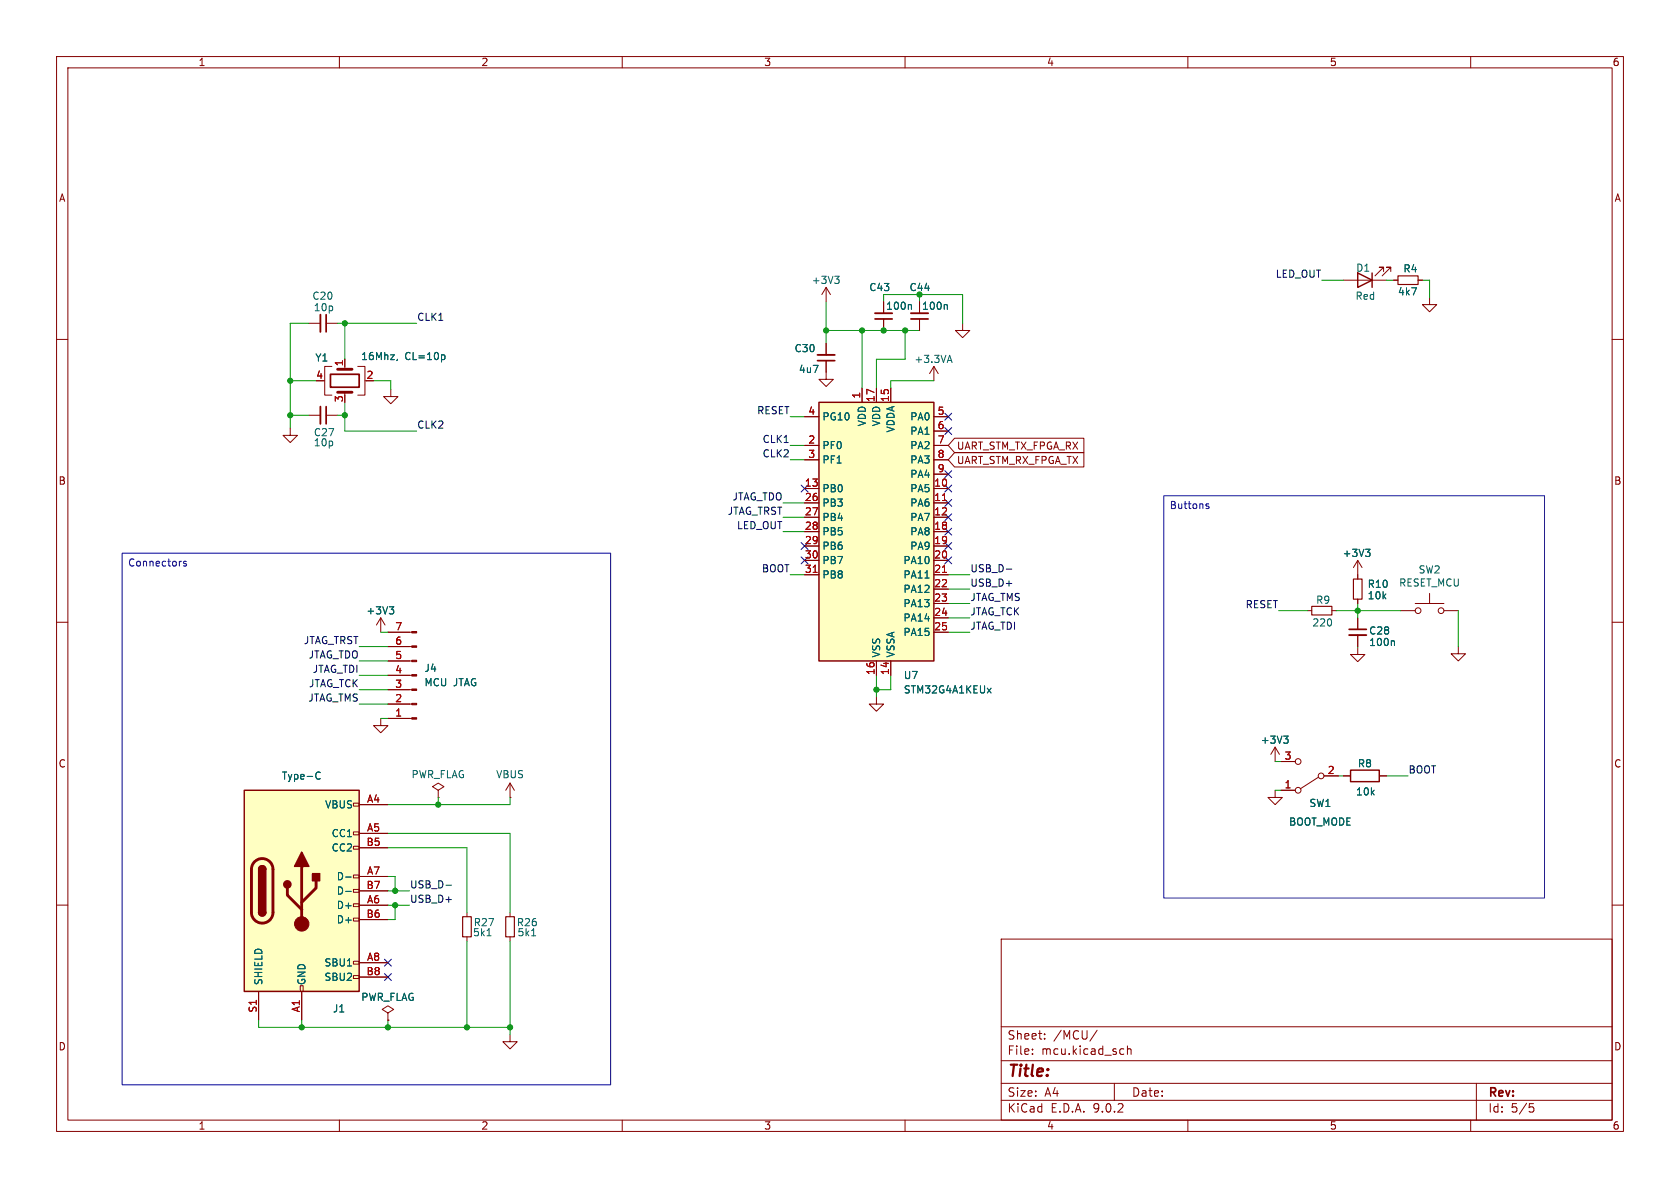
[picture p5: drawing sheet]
<svg xmlns="http://www.w3.org/2000/svg" width="297mm" height="210mm" viewBox="0 0 297 210" stroke-linecap="round" stroke-linejoin="round" font-family="sans-serif">
<g fill="none" stroke="#840000" stroke-width=".18">
<path d="M10 10h277v190h-277zM12 12h273v186h-273zM60 10v2M110 10v2M160 10v2M210 10v2M260 10v2M146 50.8v2.5M146 50.8l-.7 1.3M146 50.8l.8 1.3M170.2 57.2v1.2h1.2l-1.2 1.3-1.3-1.3h1.3M237.5 49.5h7.6"/>
<path d="M244.6 48v-.8h-.8h.8l-1.5 1.6M245.9 48v-.8h-.8h.8l-1.6 1.6M246.4 49.5h.7M250.7 49.5h.8M252.7 52.6v1.2h1.3l-1.3 1.3-1.2-1.3h1.2M10 60h2M146 63.8v3.3h1.3l-1.3 1.2-1.2-1.2h1.2M146 60.7v2M165.1 64.8l-.8 1.2M165.1 64.8l.8 1.2M165.1 64.8v2.5M285 60h2"/>
<path d="M10 110h2M67.3 109.2l-.8 1.3M67.3 109.2l.8 1.3M67.3 109.2v2.6M240 109.2v2.1M240 112.3v2M257.8 114.3v1.3h1.3l-1.3 1.2-1.3-1.2h1.3M285 110h2M67.3 127v1.3h1.3l-1.3 1.2-1.3-1.2h1.3M77.5 139.7l1-.6-1-.7-1 .7 1 .6v1.3M77.5 141h.1M10 160h2"/>
<path d="M177 166h108v32h-108zM285 160h2M60 198v2M110 198v2M160 198v2M177 194.5h108M177 191.5h108M177 187.5h108M177 181.5h108M182.5 186.3v.1M182.5 185.5v.1M184.7 183.6v.1"/>
<path d="M184.7 182.8v.1M194 182.1l-1.3 2M197 191.5v3M198.2 185.4l.5 .1M198.7 186.3l-.5 .1M199.3 185.5l.2-.1 .4 .1 .1 .9M199.3 184.9v1.5M210 198v2M260 198v2M261 191.5v6.5M270.4 195.1h.7M270.5 195.7h.4l.3 .3-.2 .5-.5 .1"/>
</g>
<path d="M144.5 63.8h3.1M238.5 111.3h3.1" fill="none" stroke="#840000" stroke-width=".3"/>
<path d="M144.5 62.7h3.1M238.5 112.3h3.1" fill="none" stroke="#840000" stroke-width=".33"/>
<path d="M147.6 48.8h.7l-.4 .5M148.1 49.3l.2 .3v.3l-.2 .2M167.6 63.7h.6M167.9 62.8l.4 1.3M68.8 107.3h.8l-.4 .4M69.4 107.7l.2 .3v.3l-.2 .2M246.3 113.3l.2 .2v.6" fill="none" stroke="#006464" stroke-width=".18"/>
<path d="M247.1 48.8h3.6v1.5h-3.6z" fill="none" stroke="#840000" stroke-width=".2"/>
<path d="M240 48.3l2.6 1.2-2.6 1.3zM242.6 48.3v2.5" fill="none" stroke="#840000" stroke-width=".25"/>
<path d="M43.2 139.7h20.3v35.6h-20.3z" fill="#ffffc2"/>
<g fill="none" stroke="#840000" stroke-width=".18">
<path d="M156.2 56.4v2M162.6 56.4v2M54.6 73.4h2M57.1 67.3h.3M57.7 73.4h2M58.7 64.8h-1.3v5.1h1.3M61 63.5v1.3M61 69.3v.6M63.2 64.8h1.3v5.1h-1.3M69.1 68.8v1.3h1.3l-1.3 1.3-1.3-1.3h1.3M90.2 138.4l-.8 1.3M90.2 138.4l.7 1.3"/>
<path d="M90.2 138.4v2.6M154.9 123.2v1.3h1.3l-1.3 1.2-1.2-1.2h1.2M62.5 142h1v.5h-1zM62.5 147.1h1v.5h-1zM62.5 149.6h1v.5h-1zM62.5 154.7h1v.5h-1zM62.5 157.2h1v.5h-1zM62.5 159.8h1v.5h-1zM63.5 142.2h5.1M63.5 147.3h5.1M63.5 149.9h5.1M63.5 154.9h5.1"/>
<path d="M63.5 157.5h5.1M90.2 141h.1M45.7 175.3v5M53.1 174.2h.5v1.1h-.5zM53.3 175.3v5M62.5 162.3h1v.5h-1zM62.5 169.9h1v.5h-1zM62.5 172.5h1v.5h-1zM63.5 160h5.1M63.5 162.6h5.1M63.5 170.2h5.1M63.5 172.7h5.1"/>
<path d="M90.2 161.3v.8M90.2 165.6v.8"/>
</g>
<path d="M43.2 139.7h20.3v35.6h-20.3zM45.7 153.7a.64 .64 0 0 1 .7-.7 .64 .64 0 0 1 .6 .7M45.7 161.3a.64 .64 0 0 0 .7 .6 .64 .64 0 0 0 .6-.6" fill="none" stroke="#840000" stroke-width=".25"/>
<path d="M59.7 65.3h2.5M59.7 69.3h2.5M45 152.3a1.9 1.9 0 0 1 2.1-.4 1.9 1.9 0 0 1 1.2 1.8v7.6a1.91 1.91 0 0 1-1.9 1.9 1.91 1.91 0 0 1-2-1.9l.1-7.8 .1-.6zM50.8 157v1.2l2.5 2.6M53.3 153.2v10.1M55.9 155.7v1.3l-2.6 2.5" fill="none" stroke="#840000" stroke-width=".51"/>
<g fill="#840000" stroke="#840000" stroke-width=".25">
<path d="M45.7 153.7h1.3v7.6h-1.3z"/>
<path d="M45.9 153.2a.64 .64 0 0 1 .7-.1 .64 .64 0 0 1 .4 .6h-1.3z"/>
<path d="M45.7 161.3h1.3a.64 .64 0 0 1-.6 .6 .64 .64 0 0 1-.7-.6z"/>
<path d="M53.3 150.6l1.3 2.6h-2.5z"/>
<path d="M55.2 154.4h1.3v1.3h-1.3z"/>
<circle cx="50.8" cy="156.3" r=".63"/>
</g>
<circle cx="53.3" cy="163.3" r="1.27" fill="#840000" stroke="#840000" stroke-width=".18"/>
<path d="M160.9 53.8l.2 .2v.7M167.3 53.8l.2 .2v.7M70.3 63.5l-.2 .3M78.2 62.7l.3 .1 .2 .2-.1 .5-.4 .1M56.1 136.5h.3l.2 .1M56.6 137.6l-.2 .1h-.3M61.1 155h1M61.1 157.6h1M94 165.4h.7" fill="none" stroke="#006464" stroke-width=".18"/>
<path d="M154.7 56.4h3M161 56.4h3.1M57.7 71.9v3M58.4 66.2h5.1v2.3h-5.1z" fill="none" stroke="#840000" stroke-width=".3"/>
<path d="M154.7 55.4h3M161 55.4h3.1M56.6 71.9v3" fill="none" stroke="#840000" stroke-width=".33"/>
<path d="M89.4 162.1h1.5v3.5h-1.5z" fill="none" stroke="#840000" stroke-width=".2"/>
<path d="M144.8 71.1h20.3v45.7h-20.3z" fill="#ffffc2"/>
<path d="M144.8 71.1h20.3v45.7h-20.3zM238.8 136.1h5v2.1h-5z" fill="none" stroke="#840000" stroke-width=".25"/>
<g fill="none" stroke="#840000" stroke-width=".18">
<path d="M54.6 57.2h2M57.7 57.2h2M156.2 56.4v2M162.6 56.4v2M246.4 49.5h.7M250.7 49.5h.8M51.3 75.7v1.3h1.3l-1.3 1.2-1.3-1.2h1.3M61 63.5v1.3M142.2 73.7h2.6M142.2 78.7h2.6M146 60.7v2M146 63.8v2"/>
<path d="M152.4 68.6v2.5M154.9 68.6v2.5M157.5 68.6v2.5M165.1 73.7h2.5M165.1 78.7h2.5M165.1 76.2h2.5M168.8 77.5h22.8v2.5h-22.8l-1.2-1.3zM142.2 81.3h2.6M142.2 86.4h2.6M142.2 88.9h2.6M142.2 91.4h2.6M142.2 94h2.6"/>
<path d="M142.2 96.5h2.6M142.2 99.1h2.6M165.1 81.3h2.5M165.1 86.4h2.5M165.1 88.9h2.5M165.1 91.4h2.5M165.1 94h2.5M165.1 96.5h2.5M165.1 99.1h2.5M165.1 83.8h2.5M168.8 80h22.8v2.6h-22.8l-1.2-1.3zM240 99.1v3.3"/>
<path d="M240 99.1l-.7 1.2M240 99.1l.8 1.2M68.6 111.8h4.2M68.6 119.4h4.2M68.6 116.8h4.2M68.6 114.3h4.2M142.2 101.6h2.6M154.9 116.8v2.6M157.5 116.8v2.6M165.1 101.6h2.5M165.1 104.1h2.5M165.1 106.7h2.5"/>
<path d="M165.1 109.2h2.5M165.1 111.8h2.5M231.1 108h.8M235.5 108h.7M240 114.4v1.3h1.3l-1.3 1.3-1.2-1.3h1.2M240 105.9v.8M240 109.2v2.1M240 112.3v2M247.6 108h2.6M250.2 106.7h5.1M252.7 104.9v1.8M255.3 108h2.5"/>
<path d="M68.6 127h4.2M68.6 124.5h4.2M68.6 121.9h4.2M225.4 139.7v1.3h1.3l-1.3 1.2-1.2-1.2h1.2M225.4 132.1l-.7 1.3M225.4 132.1l.8 1.3M225.4 132.1v2.5M226.4 139.7h2.6M226.4 134.6h2.6M233 137.4l-3.1 2M234.1 137.2h2.5M237.5 137.2h1.3"/>
<path d="M243.8 137.2h1.3M63.5 142.2h5.1M63.5 147.3h5.1M63.5 149.9h5.1M63.5 154.9h5.1M63.5 157.5h5.1M45.7 175.3v5M53.3 175.3v5M63.5 160h5.1M63.5 162.6h5.1M63.5 170.2h5.1M63.5 172.7h5.1"/>
<path d="M68.6 179.1l1-.7-1-.6-1 .6 1 .7v1.2M82.5 161.3v.8M82.5 165.6v.8M68.6 180.3h.1M90.2 182.9v1.3h1.2l-1.2 1.2-1.3-1.2h1.3"/>
<circle cx="250.7" cy="108" r=".51"/>
<circle cx="254.8" cy="108" r=".51"/>
<circle cx="229.5" cy="134.6" r=".51"/>
<circle cx="229.5" cy="139.7" r=".51"/>
<circle cx="233.6" cy="137.2" r=".51"/>
</g>
<path d="M166.6 88.5h.7M143.8 101.2h.7M166.6 101.2h.7" fill="none" stroke="#a90000" stroke-width=".18"/>
<g fill="none" stroke="#006464" stroke-width=".18">
<path d="M160.9 53.8l.2 .2v.7M167.3 53.8l.2 .2v.7M70.3 63.5l-.2 .3M78.2 62.7l.3 .1 .2 .2-.1 .5-.4 .1M241.4 97.1h.8l-.4 .5M242 97.6l.2 .2v.3l-.2 .3M68.8 107.3h.8l-.4 .4M69.4 107.7l.2 .3v.3l-.2 .2M163.5 102.2h.7M246.3 113.3l.2 .2v.6M56.1 136.5h.3l.2 .1M56.6 137.6l-.2 .1h-.3"/>
<path d="M174.5 121.7l.7 .8M175.2 121.7l-.7 .8M226.9 130.1h.8l-.4 .5M227.5 130.6l.2 .2v.3l-.2 .3M61.1 155h1M61.1 157.6h1M86.1 165.4h.7"/>
</g>
<path d="M231.9 107.2h3.6v1.5h-3.6zM239.3 102.4h1.5v3.5h-1.5zM81.8 162.1h1.5v3.5h-1.5z" fill="none" stroke="#840000" stroke-width=".2"/>
<path d="M57.7 55.6v3.1" fill="none" stroke="#840000" stroke-width=".3"/>
<path d="M56.6 55.6v3.1" fill="none" stroke="#840000" stroke-width=".33"/>
<g fill="#840000" stroke="#840000" stroke-width=".18">
<path d="M72.8 126.9h.9v.2h-.9z"/>
<path d="M72.8 124.3h.9v.3h-.9z"/>
<path d="M72.8 121.8h.9v.2h-.9z"/>
<path d="M72.8 119.3h.9v.2h-.9z"/>
<path d="M72.8 116.7h.9v.3h-.9z"/>
<path d="M72.8 114.2h.9v.2h-.9z"/>
<path d="M72.8 111.6h.9v.3h-.9z"/>
</g>
<path d="M177.9 100.6h1M78.8 156.5h1" fill="none" stroke="#0f0f0f" stroke-width=".18"/>
<g fill="none" stroke="#009600" stroke-width=".18">
<path d="M54.6 57.2h-3.3v18.5M59.7 57.2h14M61 57.2v6.3M146 53.3v7.4M146 58.4h16.6M152.4 58.4v10.2M156.2 53.3v-1.2h14v5.1M160 58.4v5.1h-5.1v5.1M162.6 52.1v1.2M233.7 49.5h3.8M245.1 49.5h1.3M251.5 49.5h1.2v3.1"/>
<path d="M51.3 67.3h4.6M51.3 73.4h3.3M59.7 73.4h1.3M61 71.1v5.1h12.7M66 67.3h3.1v1.5M139.7 78.7h2.5M139.7 73.7h2.5M165.1 67.3h-7.6v1.3M138.4 88.9h3.8M138.4 91.4h3.8M138.4 94h3.8M139.7 81.3h2.5"/>
<path d="M63.5 119.4h5.1M63.5 116.8h5.1M63.5 114.3h5.1M67.3 111.8h1.3M139.7 101.6h2.5M154.9 119.4v3.8M157.5 119.4v2.5h-2.6M167.6 101.6h3.8M167.6 111.8h3.8M167.6 109.2h3.8M167.6 106.7h3.8M167.6 104.1h3.8"/>
<path d="M226.1 108h5M236.2 108h11.4M240 106.7v2.5M240 114.3v.1M257.8 108v6.3M63.5 124.5h5.1M63.5 121.9h5.1M67.3 127h1.3M225.4 134.6h1M225.4 139.7h1M236.6 137.2h.9M245.1 137.2h3.8"/>
<path d="M68.6 149.9h13.9v11.4M68.6 147.3h21.6v14M68.6 154.9h1.2v2.6M68.6 157.5h3.8M77.5 141v1.2M90.2 141v1.2h-21.6M68.6 160h3.8M69.8 160v2.6h-1.2M82.5 166.4v15.2M90.2 166.4v16.5M45.7 180.3v1.3h44.5M53.3 180.3v1.3"/>
<path d="M68.6 180.3v1.3"/>
</g>
<g fill="none" stroke="#000084" stroke-width=".18">
<path d="M167 75.6l1.2 1.2M167 73.1l1.2 1.2M168.2 75.6l-1.2 1.2M168.2 73.1l-1.2 1.2M141.6 98.5l1.2 1.2M141.6 95.9l1.2 1.2M141.6 85.8l1.2 1.2M142.8 95.9l-1.2 1.2M142.8 98.5l-1.2 1.2M142.8 85.8l-1.2 1.2M167 93.4l1.2 1.2M167 83.2l1.2 1.2"/>
<path d="M167 98.5l1.2 1.2M167 85.8l1.2 1.2M167 90.8l1.2 1.2M167 95.9l1.2 1.2M167 88.3l1.2 1.2M168.2 93.4l-1.2 1.2M168.2 83.2l-1.2 1.2M168.2 98.5l-1.2 1.2M168.2 85.8l-1.2 1.2M168.2 90.8l-1.2 1.2M168.2 95.9l-1.2 1.2M168.2 88.3l-1.2 1.2"/>
<path d="M68 169.6l1.2 1.2M68 172.1l1.2 1.2M69.2 169.6l-1.2 1.2M69.2 172.1l-1.2 1.2"/>
</g>
<path d="M21.6 97.8h86.3v94h-86.3zM32.9 99.3l-.3-.1-.2 .2 .1 .2 .4 .1v.3h-.5M205.7 87.6h67.3v71.2h-67.3zM213.2 89.3l.5 .4-.1 .2-.4-.1M213.7 89.1h-.3l-.2 .1" fill="none" stroke="#0000c2" stroke-width=".18"/>
<g fill="#009600" stroke="#009600" stroke-width=".18">
<circle cx="146" cy="58.4" r=".46"/>
<circle cx="156.2" cy="58.4" r=".46"/>
<circle cx="152.4" cy="58.4" r=".46"/>
<circle cx="160" cy="58.4" r=".46"/>
<circle cx="82.5" cy="181.6" r=".46"/>
<circle cx="53.3" cy="181.6" r=".46"/>
<circle cx="68.6" cy="181.6" r=".46"/>
<circle cx="69.8" cy="160" r=".46"/>
<circle cx="77.5" cy="142.2" r=".46"/>
<circle cx="61" cy="57.2" r=".46"/>
<circle cx="61" cy="73.4" r=".46"/>
<circle cx="51.3" cy="67.3" r=".46"/>
<circle cx="51.3" cy="73.4" r=".46"/>
<circle cx="162.6" cy="52.1" r=".46"/>
<circle cx="90.2" cy="181.6" r=".46"/>
<circle cx="69.8" cy="157.5" r=".46"/>
<circle cx="154.9" cy="121.9" r=".46"/>
<circle cx="240" cy="108" r=".46"/>
</g>
<text font-size="2.8" fill="#840000" x="178" y="190.9">Title:</text>
<g font-size="2.1" fill="#840000">
<text x="178" y="184">Sheet:</text>
<text x="186.2" y="184">/MCU/</text>
<text x="178" y="186.7">File:</text>
<text x="184.1" y="186.7">mcu.kicad_sch</text>
<text x="178" y="196.9">KiCad</text>
<text x="178" y="194.1">Size:</text>
<text x="184.7" y="194.1">A4</text>
<text x="185.7" y="196.9">E.D.A.</text>
<text x="193.3" y="196.9">9.0.2</text>
<text x="200" y="194.1">Date:</text>
<text x="263" y="194.3">Rev:</text>
<text x="263" y="196.9">Id:</text>
<text x="267.1" y="196.9">5/5</text>
</g>
<g font-size="1.8" fill="#840000">
<text x="35" y="11.9">1</text>
<text x="85" y="11.9">2</text>
<text x="135" y="11.9">3</text>
<text x="185" y="11.9">4</text>
<text x="235" y="11.9">5</text>
<text x="285" y="11.9">6</text>
<text x="10.3" y="35.9">A</text>
<text x="285.3" y="35.9">A</text>
<text x="156.6" y="55">100n</text>
<text x="162.9" y="55">100n</text>
<text x="169.1" y="79.7">UART_STM_TX_FPGA_RX</text>
<text x="169.1" y="82.2">UART_STM_RX_FPGA_TX</text>
<text x="10.3" y="85.9">B</text>
<text x="285.3" y="85.9">B</text>
<text x="10.3" y="135.9">C</text>
<text x="285.3" y="135.9">C</text>
<text x="10.3" y="185.9">D</text>
<text x="285.3" y="185.9">D</text>
<text x="35" y="199.9">1</text>
<text x="85" y="199.9">2</text>
<text x="135" y="199.9">3</text>
<text x="185" y="199.9">4</text>
<text x="235" y="199.9">5</text>
<text x="285" y="199.9">6</text>
</g>
<g font-size="1.8" fill="#006464">
<text x="55.1" y="53.2">C20</text>
<text x="143.4" y="50.4">+3V3</text>
<text x="153.6" y="51.7">C43</text>
<text x="160.7" y="51.7">C44</text>
<text x="239.5" y="53.2">Red</text>
<text x="239.7" y="48.2">D1</text>
<text x="247" y="52.4">4k7</text>
<text x="248" y="48.4">R4</text>
<text x="55.4" y="55.2">10p</text>
<text x="55.6" y="64.1">Y1</text>
<text x="63.7" y="63.9">16Mhz,</text>
<text x="71.6" y="63.9">CL=10p</text>
<text x="140.4" y="62.5">C30</text>
<text x="161.6" y="64.4">+3.3VA</text>
<text x="141.1" y="66.1">4u7</text>
<text x="55.4" y="77.3">C27</text>
<text x="145.3" y="74.5">PG10</text>
<text x="153.3" y="75.5" transform="rotate(-90 153.3 75.5)">VDD</text>
<text x="155.8" y="75.5" transform="rotate(-90 155.8 75.5)">VDD</text>
<text x="158.3" y="76.5" transform="rotate(-90 158.3 76.5)">VDDA</text>
<text x="160.8" y="74.5">PA0</text>
<text x="160.8" y="77.1">PA1</text>
<text x="55.4" y="79.1">10p</text>
<text x="145.3" y="79.6">PF0</text>
<text x="145.3" y="82.1">PF1</text>
<text x="160.8" y="79.6">PA2</text>
<text x="160.8" y="82.1">PA3</text>
<text x="145.3" y="87.2">PB0</text>
<text x="145.3" y="89.8">PB3</text>
<text x="160.8" y="84.7">PA4</text>
<text x="160.8" y="87.2">PA5</text>
<text x="160.8" y="89.8">PA6</text>
<text x="145.3" y="92.3">PB4</text>
<text x="145.3" y="94.8">PB5</text>
<text x="160.8" y="92.3">PA7</text>
<text x="160.8" y="94.8">PA8</text>
<text x="145.3" y="97.4">PB6</text>
<text x="145.3" y="99.9">PB7</text>
<text x="159.6" y="99.9">PA10</text>
<text x="160.8" y="97.4">PA9</text>
<text x="237.3" y="98.7">+3V3</text>
<text x="250.7" y="101.6">SW2</text>
<text x="145.3" y="102.5">PB8</text>
<text x="159.6" y="102.5">PA11</text>
<text x="159.6" y="105">PA12</text>
<text x="159.6" y="107.5">PA13</text>
<text x="232.6" y="106.9">R9</text>
<text x="241.7" y="106.1">10k</text>
<text x="241.7" y="104.1">R10</text>
<text x="247.2" y="103.9">RESET_MCU</text>
<text x="64.7" y="108.8">+3V3</text>
<text x="159.6" y="110.1">PA14</text>
<text x="159.6" y="112.6">PA15</text>
<text x="231.9" y="110.9">220</text>
<text x="241.9" y="112.4">C28</text>
<text x="74.9" y="119">J4</text>
<text x="155.8" y="116.3" transform="rotate(-90 155.8 116.3)">VSS</text>
<text x="158.3" y="116.3" transform="rotate(-90 158.3 116.3)">VSSA</text>
<text x="241.9" y="114.4">100n</text>
<text x="74.9" y="121.5">MCU JTAG</text>
<text x="159.7" y="122.8">STM32G4A1KEUx</text>
<text x="159.7" y="120.2">U7</text>
<text x="222.8" y="131.7">+3V3</text>
<text x="72.7" y="137.8">PWR_FLAG</text>
<text x="87.6" y="137.8">VBUS</text>
<text x="240" y="135.8">R8</text>
<text x="49.7" y="138">Type-C</text>
<text x="57.4" y="143.1">VBUS</text>
<text x="231.4" y="142.8">SW1</text>
<text x="239.6" y="140.8">10k</text>
<text x="58.5" y="148.2">CC1</text>
<text x="227.8" y="146.2">BOOT_MODE</text>
<text x="58.5" y="150.7">CC2</text>
<text x="59.4" y="155.8">D-</text>
<text x="59.4" y="158.3">D-</text>
<text x="59.4" y="160.9">D+</text>
<text x="59.4" y="163.4">D+</text>
<text x="83.5" y="165.7">5k1</text>
<text x="83.7" y="163.9">R27</text>
<text x="91.3" y="163.9">R26</text>
<text x="91.4" y="165.7">5k1</text>
<text x="57.3" y="171">SBU1</text>
<text x="57.3" y="173.6">SBU2</text>
<text x="46.6" y="174.2" transform="rotate(-90 46.6 174.2)">SHIELD</text>
<text x="54.2" y="174.2" transform="rotate(-90 54.2 174.2)">GND</text>
<text x="58.8" y="179.2">J1</text>
<text x="63.8" y="177.1">PWR_FLAG</text>
</g>
<g font-size="1.8" fill="#0f0f0f">
<text x="225.4" y="49.2">LED_OUT</text>
<text x="73.7" y="56.8">CLK1</text>
<text x="73.7" y="75.9">CLK2</text>
<text x="133.8" y="73.3">RESET</text>
<text x="134.7" y="80.9">CLK2</text>
<text x="134.7" y="78.4">CLK1</text>
<text x="129.4" y="88.6">JTAG_TDO</text>
<text x="128.6" y="91.1">JTAG_TRST</text>
<text x="130.2" y="93.6">LED_OUT</text>
<text x="134.6" y="101.3">BOOT</text>
<text x="171.4" y="101.3">USB_D-</text>
<text x="171.4" y="106.3">JTAG_TMS</text>
<text x="171.4" y="103.8">USB_D+</text>
<text x="220.1" y="107.6">RESET</text>
<text x="53.6" y="114">JTAG_TRST</text>
<text x="171.4" y="108.9">JTAG_TCK</text>
<text x="171.4" y="111.4">JTAG_TDI</text>
<text x="54.5" y="116.5">JTAG_TDO</text>
<text x="55.2" y="119">JTAG_TDI</text>
<text x="54.4" y="124.1">JTAG_TMS</text>
<text x="54.5" y="121.6">JTAG_TCK</text>
<text x="248.9" y="136.8">BOOT</text>
<text x="72.4" y="159.7">USB_D+</text>
<text x="72.4" y="157.1">USB_D-</text>
</g>
<g font-size="1.8" fill="#a90000">
<text x="60.7" y="64.8" transform="rotate(-90 60.7 64.8)">1</text>
<text x="55.8" y="67.1">4</text>
<text x="60.7" y="71.2" transform="rotate(-90 60.7 71.2)">3</text>
<text x="64.7" y="67.1">2</text>
<text x="152.1" y="70.6" transform="rotate(-90 152.1 70.6)">1</text>
<text x="154.7" y="71.2" transform="rotate(-90 154.7 71.2)">17</text>
<text x="157.2" y="71.2" transform="rotate(-90 157.2 71.2)">15</text>
<text x="142.8" y="73.4">4</text>
<text x="165.7" y="73.4">5</text>
<text x="165.7" y="75.9">6</text>
<text x="142.8" y="78.5">2</text>
<text x="142.8" y="81">3</text>
<text x="165.7" y="78.5">7</text>
<text x="165.7" y="81">8</text>
<text x="165.7" y="83.6">9</text>
<text x="142.2" y="86.1">13</text>
<text x="142.2" y="88.6">26</text>
<text x="165.1" y="86.1">10</text>
<text x="165.1" y="88.6">11</text>
<text x="142.2" y="91.2">27</text>
<text x="142.2" y="93.7">28</text>
<text x="165.1" y="91.2">12</text>
<text x="165.1" y="93.7">18</text>
<text x="142.2" y="96.3">29</text>
<text x="142.2" y="98.8">30</text>
<text x="142.2" y="101.3">31</text>
<text x="165.1" y="96.3">19</text>
<text x="165.1" y="98.8">20</text>
<text x="165.1" y="101.3">21</text>
<text x="165.1" y="103.9">22</text>
<text x="165.1" y="106.4">23</text>
<text x="69.8" y="111.5">7</text>
<text x="165.1" y="109">24</text>
<text x="165.1" y="111.5">25</text>
<text x="69.8" y="119.1">4</text>
<text x="69.8" y="116.6">5</text>
<text x="69.8" y="114">6</text>
<text x="154.7" y="119.4" transform="rotate(-90 154.7 119.4)">16</text>
<text x="157.2" y="119.4" transform="rotate(-90 157.2 119.4)">14</text>
<text x="69.8" y="124.2">2</text>
<text x="69.8" y="121.7">3</text>
<text x="69.8" y="126.7">1</text>
<text x="227" y="134.4">3</text>
<text x="234.6" y="136.9">2</text>
<text x="64.8" y="142">A4</text>
<text x="227" y="139.4">1</text>
<text x="64.7" y="149.6">B5</text>
<text x="64.8" y="147.1">A5</text>
<text x="64.8" y="154.7">A7</text>
<text x="64.7" y="157.2">B7</text>
<text x="64.8" y="159.8">A6</text>
<text x="64.7" y="162.3">B6</text>
<text x="64.7" y="172.5">B8</text>
<text x="64.8" y="169.9">A8</text>
<text x="45.5" y="179.1" transform="rotate(-90 45.5 179.1)">S1</text>
<text x="53.1" y="179.1" transform="rotate(-90 53.1 179.1)">A1</text>
</g>
<g font-size="1.8" fill="#0000c2">
<text x="206.7" y="90.3">Buttons</text>
<text x="22.5" y="100.5">Connectors</text>
</g>
</svg>
